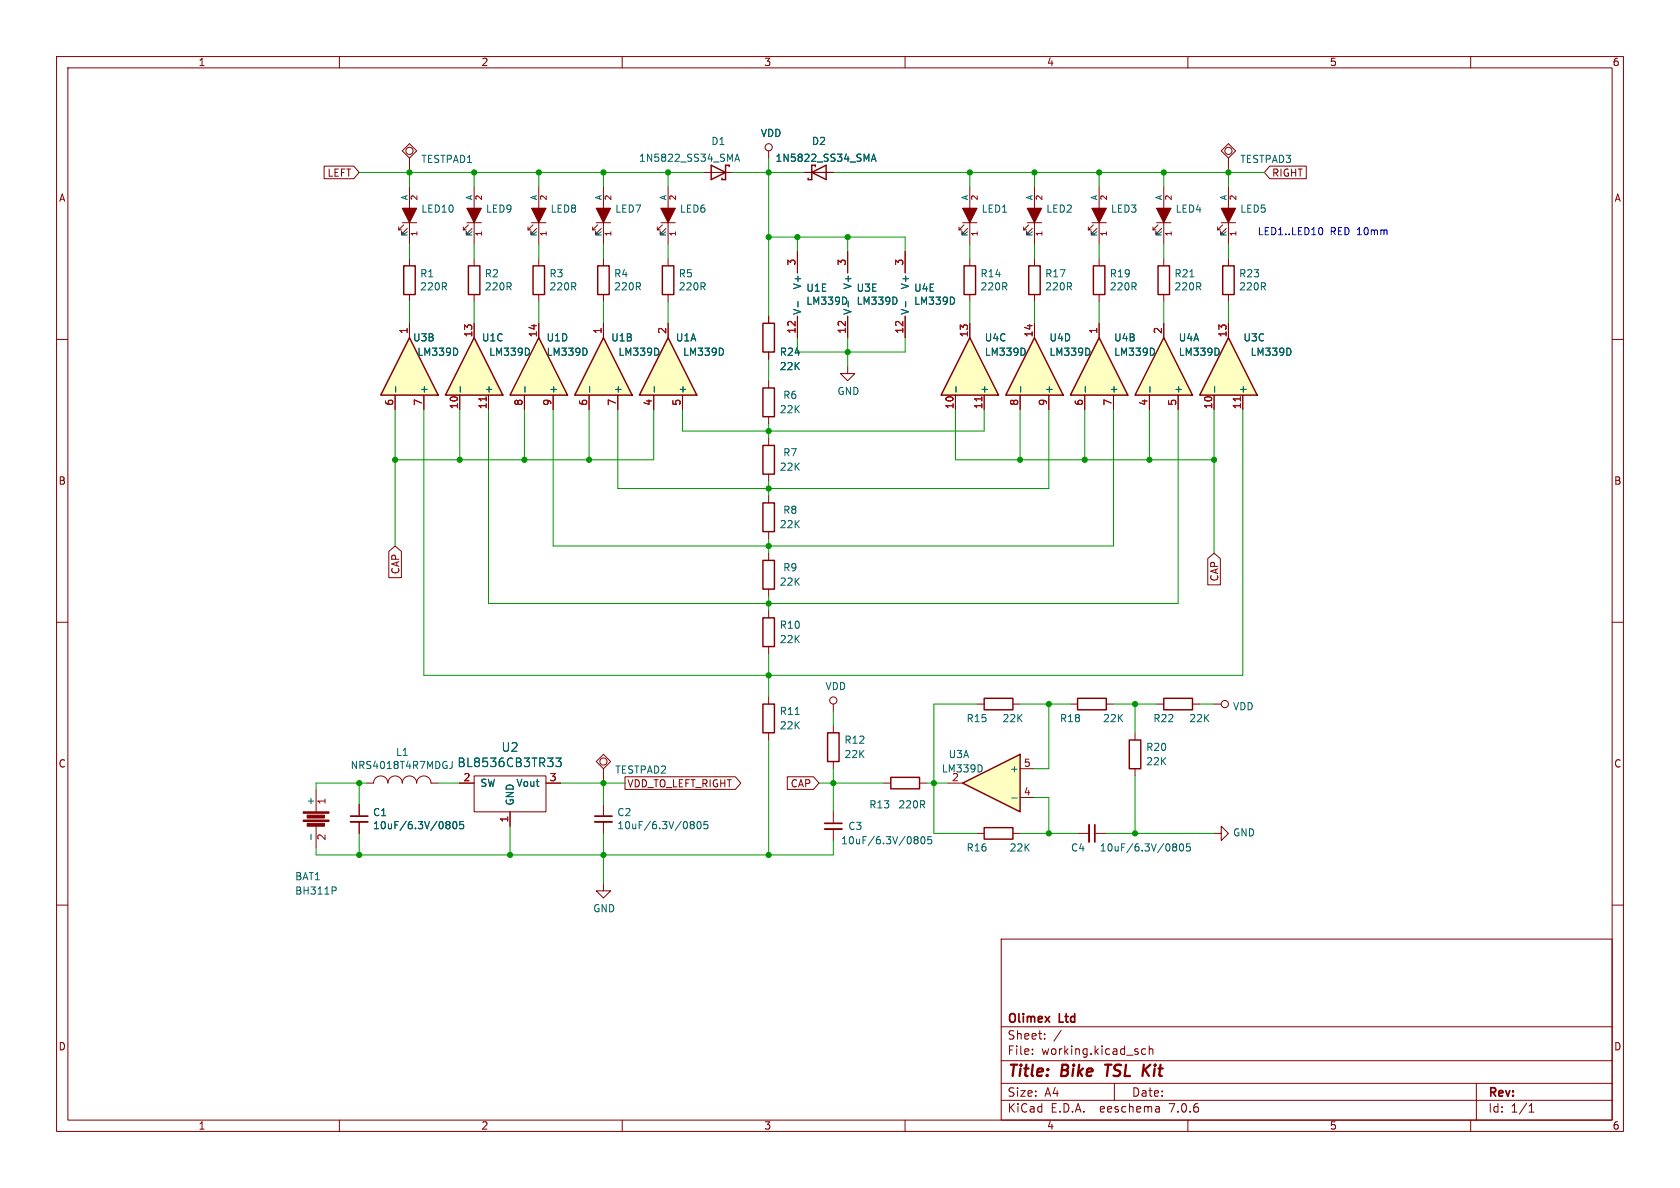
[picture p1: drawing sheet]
<svg xmlns="http://www.w3.org/2000/svg" width="297mm" height="210mm" viewBox="0 0 297 210" stroke-linecap="round" stroke-linejoin="round" font-family="sans-serif">
<g fill="none" stroke="#840000" stroke-width=".18">
<path d="M10 10h277v190h-277zM12 12h273v186h-273zM60 10v2M110 10v2M160 10v2M210 10v2M260 10v2M71.1 36.8h2.6zM71.1 39.4h2.6M71.4 39.8l-.9 .8h.5M72.4 33v3.8M72.4 39.4v3.8"/>
<path d="M94 36.8h2.5zM94 39.4h2.5M94.2 39.8l-.9 .8h.6M95.2 33v3.8M95.2 39.4v3.8M10 60h2M70.5 40.1v.5M72 40.4l-1 1v-.5M93.3 40.1v.5M94.9 40.4l-1 1v-.5M106.7 45.7v1.3M106.7 52.1v1.2"/>
<path d="M217.2 45.7v1.3M217.2 52.1v1.2M285 60h2M10 110h2M285 110h2M81.3 138.4h2.5M83.8 137.2h12.7v6.3h-12.7zM96.5 138.4h2.6M10 160h2M90.2 143.5v2.6M285 160h2M177 166h108v32h-108z"/>
<path d="M60 198v2M110 198v2M160 198v2M177 194.5h108M177 191.5h108M177 187.5h108M177 181.5h108M182.5 186.3v.1M182.5 185.5v.1M184.7 183.6v.1M184.7 182.8v.1M187.6 182.1l-1.3 2"/>
<path d="M197 191.5v3M202.5 185.5l-.4-.1-.3 .3v.4l.2 .2h.5M203.2 185.5l.2-.1 .3 .1 .1 .9M203.2 184.9v1.5M204.9 195.7l.1 .9M205 196.5l-.2 .1M205 196h-.2M210 198v2M260 198v2M261 191.5v6.5M270.3 196.6h.9M270.3 195.5l.4-.4v1.5"/>
</g>
<path d="M195.4 188.2h1.1M195.9 188.2l-.2 2M202.4 189.1l.7 1.1M203.4 188.2l-1.3 1.2" fill="none" stroke="#840000" stroke-width=".4"/>
<g fill="#840000" stroke="#840000" stroke-width=".18">
<path d="M94 36.8h2.5l-1.3 2.6z"/>
<path d="M71.1 36.8h2.6l-1.3 2.6z"/>
</g>
<path d="M105.7 47h2v5.1h-2zM216.2 47h2v5.1h-2z" fill="none" stroke="#840000" stroke-width=".25"/>
<path d="M98.3 134h.9l-.5 .6 .4 .1v.7l-.2 .1h-.4l-.2-.1" fill="none" stroke="#006464" stroke-width=".18"/>
<path d="M106.7 59.7l5.1 10.2h-10.2z" fill="#ffffc2"/>
<path d="M106.7 59.7l5.1 10.2h-10.2z" fill="none" stroke="#840000" stroke-width=".25"/>
<path d="M105.4 36.8h2.5zM105.4 39.4h2.5M105.7 39.8l-.9 .8h.5M106.7 33v3.8M106.7 39.4v3.8M104.8 40.1v.5M106.3 40.4l-1 1v-.5M106.7 57.2v2.5M160 44.5v3.8M160 55.9v3.8M104.1 69.9v2.5M109.2 69.9v2.5" fill="none" stroke="#840000" stroke-width=".18"/>
<path d="M160.1 53.3v1M168.7 52.8v.7M104.2 68.4v.9M116.4 61.8v.7" fill="none" stroke="#006464" stroke-width=".18"/>
<path d="M105.4 36.8h2.5l-1.2 2.6z" fill="#840000" stroke="#840000" stroke-width=".18"/>
<path d="M171.4 59.7l5.1 10.2h-10.1z" fill="#ffffc2"/>
<path d="M171.4 59.7l5.1 10.2h-10.1z" fill="none" stroke="#840000" stroke-width=".25"/>
<path d="M171.4 57.2v2.5M168.9 69.9v2.5M174 69.9v2.5" fill="none" stroke="#840000" stroke-width=".18"/>
<path d="M169 68.4v.9M181.2 61.8v.7" fill="none" stroke="#006464" stroke-width=".18"/>
<path d="M173.6 70.2v.7" fill="none" stroke="#a90000" stroke-width=".18"/>
<path d="M182.9 59.7l5.1 10.2h-10.2z" fill="#ffffc2"/>
<path d="M182.9 59.7l5.1 10.2h-10.2z" fill="none" stroke="#840000" stroke-width=".25"/>
<path d="M182.9 57.2v2.5M180.3 69.9v2.5M185.4 69.9v2.5" fill="none" stroke="#840000" stroke-width=".18"/>
<path d="M180.4 68.4v.9M192.6 61.8v.7" fill="none" stroke="#006464" stroke-width=".18"/>
<path d="M95.2 59.7l5.1 10.2h-10.1z" fill="#ffffc2"/>
<path d="M95.2 59.7l5.1 10.2h-10.1z" fill="none" stroke="#840000" stroke-width=".25"/>
<path d="M95.2 57.2v2.5M92.7 69.9v2.5M97.8 69.9v2.5" fill="none" stroke="#840000" stroke-width=".18"/>
<path d="M92.8 68.4v.9M103.7 61.8v.7" fill="none" stroke="#006464" stroke-width=".18"/>
<path d="M83.8 59.7l5.1 10.2h-10.2z" fill="#ffffc2"/>
<path d="M83.8 59.7l5.1 10.2h-10.2z" fill="none" stroke="#840000" stroke-width=".25"/>
<g fill="none" stroke="#840000" stroke-width=".18">
<path d="M83.8 57.2v2.5M81.3 69.9v2.5M86.4 69.9v2.5M214.6 124.5h1.3M214.6 147.3h1.3v-1.2l1.3 1.2-1.3 1.3v-1.3"/>
<circle cx="216.5" cy="124.5" r=".63"/>
</g>
<path d="M81.4 68.4v.9M93.5 61.8v.7" fill="none" stroke="#006464" stroke-width=".18"/>
<path d="M85.9 70.2v.7" fill="none" stroke="#a90000" stroke-width=".18"/>
<path d="M205.7 59.7l5.1 10.2h-10.1z" fill="#ffffc2"/>
<path d="M71.4 47h2v5.1h-2zM205.7 59.7l5.1 10.2h-10.1zM134.9 99.1h2v5h-2zM134.9 88.9h2v5.1h-2zM134.9 109.2h2v5.1h-2zM134.9 124.5h2v5h-2z" fill="none" stroke="#840000" stroke-width=".25"/>
<g fill="none" stroke="#840000" stroke-width=".18">
<path d="M181.6 36.8h2.5zM181.6 39.4h2.5M181.9 39.8l-.9 .8h.5M182.9 33v3.8M182.9 39.4v3.8M72.4 45.7v1.3M72.4 52.1v1.2M181 40.1v.5M182.5 40.4l-1 1v-.5M205.7 57.2v2.5M203.2 69.9v2.5M208.3 69.9v2.5"/>
<path d="M135.9 87.6v1.3M135.9 94v1.3M135.9 97.8v1.3M135.9 104.1v1.3M135.9 108v1.2M135.9 114.3v1.3M135.9 123.2v1.3M135.9 129.5v1.3"/>
</g>
<path d="M203.3 68.4v.9M215.5 61.8v.7M140.6 126.3h.7" fill="none" stroke="#006464" stroke-width=".18"/>
<path d="M181.6 36.8h2.5l-1.2 2.6z" fill="#840000" stroke="#840000" stroke-width=".18"/>
<path d="M217.2 59.7l5 10.2h-10.1z" fill="#ffffc2"/>
<path d="M217.2 59.7l5 10.2h-10.1z" fill="none" stroke="#840000" stroke-width=".25"/>
<path d="M217.2 57.2v2.5M214.6 69.9v2.5M219.7 69.9v2.5" fill="none" stroke="#840000" stroke-width=".18"/>
<path d="M214.7 68.4v.9M228.2 61.8v.7" fill="none" stroke="#006464" stroke-width=".18"/>
<path d="M219.3 70.2v.7" fill="none" stroke="#a90000" stroke-width=".18"/>
<path d="M72.4 59.7l5.1 10.2h-10.2z" fill="#ffffc2"/>
<path d="M72.4 59.7l5.1 10.2h-10.2zM82.8 47h2v5.1h-2zM94.2 47h2.1v5.1h-2.1zM170.4 47h2.1v5.1h-2.1zM181.9 47h2v5.1h-2zM134.9 78.7h2v5.1h-2z" fill="none" stroke="#840000" stroke-width=".25"/>
<g fill="none" stroke="#840000" stroke-width=".18">
<path d="M72.4 27.9v2.6M72.4 25.4l1.3 1.3-1.3 1.2-1.3-1.2zM82.5 36.8h2.6zM82.5 39.4h2.6M82.8 39.8l-.9 .8h.5M83.8 33v3.8M83.8 39.4v3.8M170.2 36.8h2.5zM170.2 39.4h2.5M170.4 39.8l-.9 .8h.6M171.4 33v3.8M171.4 39.4v3.8"/>
<path d="M215.9 36.8h2.5zM215.9 39.4h2.5M216.2 39.8l-.9 .8h.5M217.2 33v3.8M217.2 39.4v3.8M72.4 57.2v2.5M81.9 40.1v.5M83.4 40.4l-1 1v-.5M83.8 45.7v1.3M83.8 52.1v1.2M95.2 45.7v1.3M95.2 52.1v1.2"/>
<path d="M169.5 40.1v.5M171.1 40.4l-1 1v-.5M171.4 45.7v1.3M171.4 52.1v1.2M182.9 45.7v1.3M182.9 52.1v1.2M215.3 40.1v.5M216.8 40.4l-1 1v-.5M69.8 69.9v2.5M74.9 69.9v2.5M135.9 77.5v1.2M135.9 83.8v1.3"/>
<circle cx="72.4" cy="26.7" r=".63"/>
</g>
<path d="M69.9 68.4v.9M80.9 61.8v.7" fill="none" stroke="#006464" stroke-width=".18"/>
<g fill="#840000" stroke="#840000" stroke-width=".18">
<path d="M170.2 36.8h2.5l-1.3 2.6z"/>
<path d="M82.5 36.8h2.6l-1.3 2.6z"/>
<path d="M215.9 36.8h2.5l-1.2 2.6z"/>
</g>
<path d="M194.3 59.7l5.1 10.2h-10.2z" fill="#ffffc2"/>
<path d="M194.3 59.7l5.1 10.2h-10.2z" fill="none" stroke="#840000" stroke-width=".25"/>
<path d="M194.3 57.2v2.5M191.8 69.9v2.5M196.8 69.9v2.5" fill="none" stroke="#840000" stroke-width=".18"/>
<path d="M191.9 68.4v.9M204 61.8v.7" fill="none" stroke="#006464" stroke-width=".18"/>
<path d="M118.1 59.7l5.1 10.2h-10.2z" fill="#ffffc2"/>
<path d="M125.7 29.2l2.6 1.3-2.6 1.3zM128.3 29.2v2.6h-.7v-.3M143.5 30.5l2.5-1.3v2.6zM143.5 29.2v2.6h-.6v-.3M117.1 47h2v5.1h-2zM118.1 59.7l5.1 10.2h-10.2zM134.9 57.2h2v5h-2zM134.9 68.6h2v5.1h-2zM146.3 129.5h2v5.1h-2zM157.5 137.4h5.1v2h-5.1zM174 123.4h5.1v2.1h-5.1z" fill="none" stroke="#840000" stroke-width=".25"/>
<g fill="none" stroke="#840000" stroke-width=".18">
<path d="M116.8 36.8h2.6zM116.8 39.4h2.6M117.1 39.8l-.9 .8h.5M118.1 33v3.8M118.1 39.4v3.8M124.5 30.5h5M135.9 26.7v1.2M142.2 30.5h5.1M116.2 40.1v.5M117.7 40.4l-1 1v-.5M118.1 45.7v1.3M118.1 52.1v1.2"/>
<path d="M118.1 57.2v2.5M135.9 55.9v1.3M141 44.5v3.8M141 55.9v3.8M149.9 44.5v3.8M149.9 55.9v3.8M115.6 69.9v2.5M120.6 69.9v2.5M135.9 62.2v1.3M135.9 67.3v1.3M135.9 73.7v1.2M149.9 64.8v1.2h1.2l-1.2 1.3-1.3-1.3h1.3"/>
<path d="M147.3 124.5v1.2M147.3 128.3v1.2M147.3 134.6v1.3M156.2 138.4h1.3M162.6 138.4h1.2M172.7 124.5h1.3M179.1 124.5h1.2M147.3 143.5v1.9M147.3 146.6v2"/>
<circle cx="135.9" cy="26" r=".63"/>
<circle cx="147.3" cy="123.8" r=".63"/>
</g>
<g fill="none" stroke="#006464" stroke-width=".18">
<path d="M129.9 28.5l.4-1.3 .4 1.3M130 28.2h.6M154 28.5l.5-1.3 .4 1.3M154.2 28.2h.6M141.1 53.3v1M149.6 52.8v.7M150 53.3v1M158.5 52.8v.7M115.7 68.4v.9M127.8 61.8v.7M161.7 148.4h.1M161.7 148l.4-.1 .1 .1 .1 .2-.2 .2"/>
<path d="M161.8 148.4h.3M161.8 148.4l-.1 .1M162.1 148.4l.2 .3-.1 .3-.1 .2-.4-.1M162.9 148l.2-.1a.68 .68 0 0 1 .4 .6 .68 .68 0 0 1-.4 .7l-.2-.2-.1-.3zM164.7 147.9h-.6l-.1 .6 .2-.1h.4l.1 .2v.4l-.2 .2-.5-.2"/>
</g>
<path d="M116.8 36.8h2.6l-1.3 2.6z" fill="#840000" stroke="#840000" stroke-width=".18"/>
<path d="M145.8 146.6h3" fill="none" stroke="#840000" stroke-width=".33"/>
<path d="M145.8 145.5h3" fill="none" stroke="#840000" stroke-width=".3"/>
<path d="M170.2 138.4l10.1-5v10.1z" fill="#ffffc2"/>
<path d="M193.3 47h2v5.1h-2zM204.7 47h2.1v5.1h-2.1zM170.2 138.4l10.1-5v10.1zM190.5 123.4h5.1v2.1h-5.1zM199.6 130.8h2.1v5.1h-2.1zM205.7 123.4h5.1v2.1h-5.1zM174 146.3h5.1v2h-5.1z" fill="none" stroke="#840000" stroke-width=".25"/>
<g fill="none" stroke="#840000" stroke-width=".18">
<path d="M57.3 29.4h5.2l1 1.1-1 1.1h-5.2zM142.2 30.5h5.1M193 36.8h2.6zM193 39.4h2.6M193.3 39.8l-.9 .8h.5M194.3 33v3.8M194.3 39.4v3.8M204.5 36.8h2.5zM204.5 39.4h2.5M204.7 39.8l-.9 .8h.5M205.7 33v3.8M205.7 39.4v3.8"/>
<path d="M215.9 26.7l1.3-1.3 1.2 1.3-1.2 1.2zM217.2 27.9v2.6M224.5 29.4h6.4v2.2h-6.4l-1-1.1zM72.4 57.2v2.5M83.8 57.2v2.5M95.2 57.2v2.5M106.7 57.2v2.5M118.1 57.2v2.5M135.9 55.9v1.3M141 44.5v3.8M141 55.9v3.8M149.9 44.5v3.8"/>
<path d="M149.9 55.9v3.8M160 44.5v3.8M160 55.9v3.8M171.4 57.2v2.5M182.9 57.2v2.5M192.4 40.1v.5M193.9 40.4l-1 1v-.5M194.3 45.7v1.3M194.3 52.1v1.2M194.3 57.2v2.5M203.8 40.1v.5M205.4 40.4l-1.1 1v-.5"/>
<path d="M205.7 45.7v1.3M205.7 52.1v1.2M205.7 57.2v2.5M217.2 57.2v2.5M69.8 69.9v2.5M74.9 69.9v2.5M81.3 69.9v2.5M86.4 69.9v2.5M92.7 69.9v2.5M97.8 69.9v2.5M104.1 69.9v2.5M109.2 69.9v2.5"/>
<path d="M115.6 69.9v2.5M120.6 69.9v2.5M135.9 62.2v1.3M168.9 69.9v2.5M174 69.9v2.5M180.3 69.9v2.5M185.4 69.9v2.5M191.8 69.9v2.5M196.8 69.9v2.5M203.2 69.9v2.5M208.3 69.9v2.5M214.6 69.9v2.5"/>
<path d="M219.7 69.9v2.5M68.7 97.5l1.1-1 1.2 1v4.6h-2.3zM213.5 98.7l1.1-.9 1.1 .9v4.7h-2.2zM55.9 139.7v3.8M64.8 138.4h1.2a1.27 1.27 0 0 1 1.3-1.2 1.27 1.27 0 0 1 1.3 1.2 1.27 1.27 0 0 1 1.2-1.2 1.27 1.27 0 0 1 1.3 1.2 1.27 1.27 0 0 1 1.3-1.2 1.27 1.27 0 0 1 1.3 1.2 1.27 1.27 0 0 1 1.2-1.2 1.27 1.27 0 0 1 1.3 1.2h1.3M81.3 138.4h2.5M96.5 138.4h2.6M105.4 134.6l1.3-1.2 1.2 1.2-1.2 1.3zM106.7 135.9v2.5M110.5 137.3h19.5l1 1.1-1 1.1h-19.5zM139.2 137.3h4.6l1 1.1-1 1.1h-4.6zM167.6 138.4h2.6"/>
<path d="M180.3 135.9h2.6M189.2 124.5h1.3M195.6 124.5h1.2M200.7 129.5v1.3M200.7 135.9v1.3M204.5 124.5h1.2M210.8 124.5h1.3M55.9 146.1v3.8M63.5 142.2v1.9M63.5 145.3v2M90.2 143.5v2.6M106.7 156.2v1.3h1.2l-1.2 1.3-1.3-1.3h1.3"/>
<path d="M106.7 142.2v1.9M106.7 145.3v2M172.7 147.3h1.3M179.1 147.3h1.2M180.3 141h2.6M190.5 147.3h2M193.7 147.3h1.9"/>
<circle cx="217.2" cy="26.7" r=".63"/>
<circle cx="106.7" cy="134.6" r=".63"/>
</g>
<g fill="none" stroke="#006464" stroke-width=".18">
<path d="M154 28.5l.5-1.3 .4 1.3M154.2 28.2h.6M141.1 53.3v1M149.6 52.8v.7M150 53.3v1M158.5 52.8v.7M160.1 53.3v1M168.7 52.8v.7M210.4 48.9h.7M69.9 68.4v.9M80.9 61.8v.7M81.4 68.4v.9"/>
<path d="M92.8 68.4v.9M93.5 61.8v.7M103.7 61.8v.7M104.2 68.4v.9M115.7 68.4v.9M116.4 61.8v.7M127.8 61.8v.7M169 68.4v.9M180.4 68.4v.9M181.2 61.8v.7M191.9 68.4v.9M192.6 61.8v.7"/>
<path d="M203.3 68.4v.9M204 61.8v.7M214.7 68.4v.9M215.5 61.8v.7M228.2 61.8v.7M79.9 134.6v.9a.41 .41 0 0 1-.4 .4M98.3 134h.9l-.5 .6 .4 .1v.7l-.2 .1h-.4l-.2-.1M173.6 135.5v.7M55 147.5v.9M59.2 156.8l.2 .2v.3l-.2 .2M79 145.3l.3-.1 .2 .2 .1 .1-.3 .3M79 145.7l.1 .1"/>
<path d="M79.1 145.8h.2M79.1 145.8h-.1M79.3 145.8l.3 .2-.1 .4-.2 .1-.3-.1M80.2 145.3l.1-.1a.68 .68 0 0 1 .5 .7 .68 .68 0 0 1-.5 .6 .84 .84 0 0 1-.1-1.2zM81.9 145.2h-.6l-.1 .6 .2-.1 .5 .1 .1 .2-.1 .4-.2 .1-.5-.1M122.1 145.7l.2 .1M122.1 145.3l.4-.1 .2 .2v.1l-.2 .3M122.3 145.8h.2M122.3 145.8h-.2M122.5 145.8l.2 .2v.4l-.2 .1-.4-.1M123.3 145.4l.2-.2a.68 .68 0 0 1 .5 .7 .68 .68 0 0 1-.5 .6l-.2-.1-.1-.4zM125.1 145.2h-.6l-.1 .6 .2-.1 .4 .1 .2 .2-.1 .4-.2 .1-.5-.1"/>
<path d="M178.8 141.1h1M207.4 149.7h.1M207.4 149.2h.4l.2 .1v.2l-.2 .2M207.5 149.7h.3M207.5 149.7l-.1 .1M207.8 149.7l.2 .3v.3l-.2 .1h-.4M208.7 149.2h.1a.68 .68 0 0 1 .5 .6 .68 .68 0 0 1-.5 .6 .84 .84 0 0 1-.1-1.2zM210.4 149.2h-.6l-.1 .6 .2-.1h.4l.1 .2v.4l-.2 .1-.5-.1"/>
</g>
<path d="M62 145.3h3M105.2 145.3h3M192.5 145.8v3" fill="none" stroke="#840000" stroke-width=".33"/>
<path d="M62 144.3h3M105.2 144.3h3M193.5 145.8v3" fill="none" stroke="#840000" stroke-width=".3"/>
<g fill="#840000" stroke="#840000" stroke-width=".18">
<path d="M53.6 145h4.6v.2h-4.6z"/>
<path d="M53.6 143.5h4.6v.3h-4.6z"/>
<path d="M54.3 145.5h3.1v.6h-3.1z"/>
<path d="M54.3 144.1h3.1v.5h-3.1z"/>
<path d="M193 36.8h2.6l-1.3 2.6z"/>
<path d="M204.5 36.8h2.5l-1.3 2.6z"/>
</g>
<path d="M233.5 40.2a.79 .79 0 0 1 0 1.3" fill="none" stroke="#0000c2" stroke-width=".18"/>
<g fill="none" stroke="#009600" stroke-width=".18">
<path d="M63.5 30.5h61M72.4 30.5v2.5M83.8 30.5v2.5M95.2 30.5v2.5M106.7 30.5v2.5M118.1 30.5v2.5M129.5 30.5h12.7M135.9 27.9v28M147.3 30.5h76.2M171.4 30.5v2.5M182.9 30.5v2.5M194.3 30.5v2.5"/>
<path d="M205.7 30.5v2.5M217.2 30.5v2.5M72.4 43.2v2.5M72.4 53.3v3.9M83.8 43.2v2.5M83.8 53.3v3.9M95.2 43.2v2.5M95.2 53.3v3.9M106.7 43.2v2.5M106.7 53.3v3.9M118.1 43.2v2.5M118.1 53.3v3.9"/>
<path d="M135.9 41.9h24.1v2.6M141 41.9v2.6M141 59.7v2.5h19v-2.5M149.9 41.9v2.6M149.9 59.7v5.1M171.4 43.2v2.5M171.4 53.3v3.9M182.9 43.2v2.5M182.9 53.3v3.9M194.3 43.2v2.5M194.3 53.3v3.9M205.7 43.2v2.5"/>
<path d="M205.7 53.3v3.9M217.2 43.2v2.5M217.2 53.3v3.9M69.8 72.4v24.1M74.9 72.4v47h144.8v-47M81.3 72.4v8.9M86.4 72.4v34.3h121.9v-34.3M92.7 72.4v8.9M97.8 72.4v24.1h99v-24.1M104.1 72.4v8.9M109.2 72.4v14h76.2v-14M115.6 72.4v8.9h-45.8"/>
<path d="M120.6 72.4v3.8h53.4v-3.8M135.9 63.5v3.8M135.9 74.9v2.6M168.9 72.4v8.9h45.7M180.3 72.4v8.9M191.8 72.4v8.9M203.2 72.4v8.9M214.6 72.4v25.4M135.9 85.1v2.5M135.9 95.3v2.5M135.9 105.4v2.6M135.9 115.6v7.6"/>
<path d="M63.5 138.4v3.8M64.8 138.4h-8.9v1.3M77.5 138.4h3.8M99.1 138.4h11.4M106.7 138.4v3.8M135.9 130.8v20.3M144.8 138.4h11.4M147.3 125.7v2.6M147.3 135.9v7.6M163.8 138.4h3.8M172.7 124.5h-7.6v22.8h7.6M180.3 124.5h8.9"/>
<path d="M185.4 124.5v11.4h-2.5M196.8 124.5h7.7M200.7 124.5v5M200.7 137.2v10.1M212.1 124.5h2.5M63.5 147.3v3.8M90.2 146.1v5M106.7 147.3v8.9M147.3 148.6v2.5h-91.4v-1.2M180.3 147.3h10.2M182.9 141h2.5v6.3M195.6 147.3h19"/>
</g>
<path d="M85.9 70.2v.7M173.6 70.2v.7M219.3 70.2v.7" fill="none" stroke="#a90000" stroke-width=".18"/>
<g fill="#009600" stroke="#009600" stroke-width=".18">
<circle cx="200.7" cy="124.5" r=".46"/>
<circle cx="185.4" cy="124.5" r=".46"/>
<circle cx="200.7" cy="147.3" r=".46"/>
<circle cx="185.4" cy="147.3" r=".46"/>
<circle cx="135.9" cy="151.1" r=".46"/>
<circle cx="106.7" cy="138.4" r=".46"/>
<circle cx="92.7" cy="81.3" r=".46"/>
<circle cx="104.1" cy="81.3" r=".46"/>
<circle cx="135.9" cy="86.4" r=".46"/>
<circle cx="135.9" cy="106.7" r=".46"/>
<circle cx="135.9" cy="119.4" r=".46"/>
<circle cx="69.8" cy="81.3" r=".46"/>
<circle cx="81.3" cy="81.3" r=".46"/>
<circle cx="135.9" cy="96.5" r=".46"/>
<circle cx="147.3" cy="138.4" r=".46"/>
<circle cx="171.4" cy="30.5" r=".46"/>
<circle cx="182.9" cy="30.5" r=".46"/>
<circle cx="203.2" cy="81.3" r=".46"/>
<circle cx="214.6" cy="81.3" r=".46"/>
<circle cx="180.3" cy="81.3" r=".46"/>
<circle cx="191.8" cy="81.3" r=".46"/>
<circle cx="194.3" cy="30.5" r=".46"/>
<circle cx="118.1" cy="30.5" r=".46"/>
<circle cx="106.7" cy="30.5" r=".46"/>
<circle cx="83.8" cy="30.5" r=".46"/>
<circle cx="72.4" cy="30.5" r=".46"/>
<circle cx="95.2" cy="30.5" r=".46"/>
<circle cx="135.9" cy="76.2" r=".46"/>
<circle cx="135.9" cy="41.9" r=".46"/>
<circle cx="149.9" cy="41.9" r=".46"/>
<circle cx="141" cy="41.9" r=".46"/>
<circle cx="135.9" cy="30.5" r=".46"/>
<circle cx="149.9" cy="62.2" r=".46"/>
<circle cx="165.1" cy="138.4" r=".46"/>
<circle cx="90.2" cy="151.1" r=".46"/>
<circle cx="63.5" cy="138.4" r=".46"/>
<circle cx="106.7" cy="151.1" r=".46"/>
<circle cx="63.5" cy="151.1" r=".46"/>
<circle cx="205.7" cy="30.5" r=".46"/>
<circle cx="217.2" cy="30.5" r=".46"/>
</g>
<g font-size="2.8" fill="#840000">
<text x="178" y="190.9">Title:</text>
<text x="187.7" y="190.9">Bike</text>
<text x="196.3" y="190.9">TSL</text>
<text x="203.6" y="190.9">Kit</text>
</g>
<g font-size="2.1" fill="#006464">
<text x="80.8" y="135.8">BL8536CB3TR33</text>
<text x="88.6" y="133.1">U2</text>
</g>
<g font-size="2.1" fill="#840000">
<text x="178" y="184">Sheet:</text>
<text x="178" y="181.2">Olimex</text>
<text x="187.3" y="181.2">Ltd</text>
<text x="178" y="186.7">File:</text>
<text x="184.1" y="186.7">working.kicad_sch</text>
<text x="178" y="196.9">KiCad</text>
<text x="178" y="194.1">Size:</text>
<text x="184.7" y="194.1">A4</text>
<text x="185.7" y="196.9">E.D.A.</text>
<text x="194.6" y="196.9">eeschema</text>
<text x="200" y="194.1">Date:</text>
<text x="207" y="196.9">7.0.6</text>
<text x="263" y="194.3">Rev:</text>
<text x="263" y="196.9">Id:</text>
<text x="267.1" y="196.9">1/1</text>
</g>
<g font-size="1.8" fill="#840000">
<text x="35" y="11.9">1</text>
<text x="85" y="11.9">2</text>
<text x="135" y="11.9">3</text>
<text x="185" y="11.9">4</text>
<text x="235" y="11.9">5</text>
<text x="285" y="11.9">6</text>
<text x="10.3" y="35.9">A</text>
<text x="57.8" y="31.4">LEFT</text>
<text x="224.8" y="31.4">RIGHT</text>
<text x="285.3" y="35.9">A</text>
<text x="10.3" y="85.9">B</text>
<text x="285.3" y="85.9">B</text>
<text x="70.8" y="101.6" transform="rotate(-90 70.8 101.6)">CAP</text>
<text x="215.6" y="102.9" transform="rotate(-90 215.6 102.9)">CAP</text>
<text x="10.3" y="135.9">C</text>
<text x="285.3" y="135.9">C</text>
<text x="110.8" y="139.4">VDD_TO_LEFT_RIGHT</text>
<text x="139.7" y="139.4">CAP</text>
<text x="10.3" y="185.9">D</text>
<text x="285.3" y="185.9">D</text>
<text x="35" y="199.9">1</text>
<text x="85" y="199.9">2</text>
<text x="135" y="199.9">3</text>
<text x="185" y="199.9">4</text>
<text x="235" y="199.9">5</text>
<text x="285" y="199.9">6</text>
</g>
<g font-size="1.8" fill="#006464">
<text x="74.4" y="29">TESTPAD1</text>
<text x="112.9" y="28.8">1N5822_SS34_SMA</text>
<text x="125.7" y="25.8">D1</text>
<text x="134.4" y="24.4">VDD</text>
<text x="137" y="28.8">1N5822_SS34_SMA</text>
<text x="143.4" y="25.8">D2</text>
<text x="219.2" y="29">TESTPAD3</text>
<text x="74.4" y="37.8">LED10</text>
<text x="85.8" y="37.8">LED9</text>
<text x="97.2" y="37.8">LED8</text>
<text x="108.7" y="37.8">LED7</text>
<text x="120.1" y="37.8">LED6</text>
<text x="173.4" y="37.8">LED1</text>
<text x="184.9" y="37.8">LED2</text>
<text x="196.3" y="37.8">LED3</text>
<text x="207.7" y="37.8">LED4</text>
<text x="219.2" y="37.8">LED5</text>
<text x="74.2" y="49.2">R1</text>
<text x="74.2" y="51.5">220R</text>
<text x="85.6" y="49.2">R2</text>
<text x="85.6" y="51.5">220R</text>
<text x="97" y="49.2">R3</text>
<text x="97" y="51.5">220R</text>
<text x="108.5" y="49.2">R4</text>
<text x="108.5" y="51.5">220R</text>
<text x="119.9" y="49.2">R5</text>
<text x="119.9" y="51.5">220R</text>
<text x="141.8" y="51.3" transform="rotate(-90 141.8 51.3)">V+</text>
<text x="142.5" y="51.8">U1E</text>
<text x="150.7" y="51.3" transform="rotate(-90 150.7 51.3)">V+</text>
<text x="151.3" y="51.8">U3E</text>
<text x="160.9" y="51.3" transform="rotate(-90 160.9 51.3)">V+</text>
<text x="161.5" y="51.8">U4E</text>
<text x="173.2" y="51.5">220R</text>
<text x="173.2" y="49.2">R14</text>
<text x="184.7" y="51.5">220R</text>
<text x="184.7" y="49.2">R17</text>
<text x="196.1" y="51.5">220R</text>
<text x="196.1" y="49.2">R19</text>
<text x="207.5" y="51.5">220R</text>
<text x="207.5" y="49.2">R21</text>
<text x="219" y="51.5">220R</text>
<text x="219" y="49.2">R23</text>
<text x="141.8" y="55.8" transform="rotate(-90 141.8 55.8)">V-</text>
<text x="142.5" y="54.1">LM339D</text>
<text x="150.7" y="55.8" transform="rotate(-90 150.7 55.8)">V-</text>
<text x="151.3" y="54.1">LM339D</text>
<text x="160.9" y="55.8" transform="rotate(-90 160.9 55.8)">V-</text>
<text x="161.5" y="54.1">LM339D</text>
<text x="72.9" y="60.6">U3B</text>
<text x="73.7" y="63.1">LM339D</text>
<text x="85.1" y="60.6">U1C</text>
<text x="86.4" y="63.1">LM339D</text>
<text x="96.5" y="60.6">U1D</text>
<text x="96.5" y="63.1">LM339D</text>
<text x="108" y="60.6">U1B</text>
<text x="109.2" y="63.1">LM339D</text>
<text x="119.4" y="60.6">U1A</text>
<text x="120.7" y="63.1">LM339D</text>
<text x="137.8" y="63.1">R24</text>
<text x="137.8" y="65.6">22K</text>
<text x="174" y="60.6">U4C</text>
<text x="174" y="63.1">LM339D</text>
<text x="185.4" y="60.6">U4D</text>
<text x="185.4" y="63.1">LM339D</text>
<text x="196.9" y="60.6">U4B</text>
<text x="196.9" y="63.1">LM339D</text>
<text x="208.3" y="60.6">U4A</text>
<text x="208.3" y="63.1">LM339D</text>
<text x="219.7" y="60.6">U3C</text>
<text x="221" y="63.1">LM339D</text>
<text x="75.8" y="69.7" transform="rotate(-90 75.8 69.7)">+</text>
<text x="87.2" y="69.7" transform="rotate(-90 87.2 69.7)">+</text>
<text x="98.7" y="69.7" transform="rotate(-90 98.7 69.7)">+</text>
<text x="110.1" y="69.7" transform="rotate(-90 110.1 69.7)">+</text>
<text x="121.5" y="69.7" transform="rotate(-90 121.5 69.7)">+</text>
<text x="138.4" y="70.7">R6</text>
<text x="148" y="70">GND</text>
<text x="174.9" y="69.7" transform="rotate(-90 174.9 69.7)">+</text>
<text x="186.3" y="69.7" transform="rotate(-90 186.3 69.7)">+</text>
<text x="197.7" y="69.7" transform="rotate(-90 197.7 69.7)">+</text>
<text x="209.1" y="69.7" transform="rotate(-90 209.1 69.7)">+</text>
<text x="220.6" y="69.7" transform="rotate(-90 220.6 69.7)">+</text>
<text x="137.8" y="73.3">22K</text>
<text x="137.8" y="83.4">22K</text>
<text x="138.4" y="80.9">R7</text>
<text x="137.8" y="93.6">22K</text>
<text x="138.4" y="91">R8</text>
<text x="138.4" y="101.2">R9</text>
<text x="137.8" y="103.7">22K</text>
<text x="137.8" y="111.4">R10</text>
<text x="137.8" y="113.9">22K</text>
<text x="145.8" y="122.2">VDD</text>
<text x="217.9" y="125.8">VDD</text>
<text x="137.8" y="126.6">R11</text>
<text x="137.8" y="129.1">22K</text>
<text x="149.2" y="131.7">R12</text>
<text x="170.8" y="127.9">R15</text>
<text x="177.1" y="127.9">22K</text>
<text x="187.3" y="127.9">R18</text>
<text x="194.9" y="127.9">22K</text>
<text x="203.8" y="127.9">R22</text>
<text x="210.1" y="127.9">22K</text>
<text x="61.9" y="136.1">NRS4018T4R7MDGJ</text>
<text x="69.9" y="133.8">L1</text>
<text x="108.7" y="137">TESTPAD2</text>
<text x="149.2" y="134.2">22K</text>
<text x="166.4" y="136.8">LM339D</text>
<text x="167.6" y="134.2">U3A</text>
<text x="178.4" y="136.8">+</text>
<text x="202.5" y="132.9">R20</text>
<text x="202.5" y="135.5">22K</text>
<text x="55.6" y="142.5" transform="rotate(-90 55.6 142.5)">+</text>
<text x="84.8" y="139.3">SW</text>
<text x="91" y="142.5" transform="rotate(-90 91 142.5)">GND</text>
<text x="91.2" y="139.3">Vout</text>
<text x="153.6" y="143.1">R13</text>
<text x="158.7" y="143.1">220R</text>
<text x="168.2" y="138.2">2</text>
<text x="65.8" y="144.5">C1</text>
<text x="65.8" y="146.8">10uF/6.3V/0805</text>
<text x="109" y="144.5">C2</text>
<text x="109" y="146.8">10uF/6.3V/0805</text>
<text x="148.6" y="149.5">10uF/6.3V/0805</text>
<text x="149.9" y="146.9">C3</text>
<text x="217.9" y="148.1">GND</text>
<text x="52.1" y="155.8">BAT1</text>
<text x="170.8" y="150.7">R16</text>
<text x="178.4" y="150.7">22K</text>
<text x="189.2" y="150.7">C4</text>
<text x="194.3" y="150.7">10uF/6.3V/0805</text>
<text x="52.1" y="158.3">BH311P</text>
<text x="104.8" y="161.5">GND</text>
</g>
<g font-size="1.8" fill="#0000c2">
<text x="222.2" y="41.7">LED1..LED10</text>
<text x="235.2" y="41.7">RED 10mm</text>
</g>
<g font-size="1.8" fill="#a90000">
<text x="140.7" y="47.1" transform="rotate(-90 140.7 47.1)">3</text>
<text x="149.6" y="47.1" transform="rotate(-90 149.6 47.1)">3</text>
<text x="159.8" y="47.1" transform="rotate(-90 159.8 47.1)">3</text>
<text x="72.1" y="59.1" transform="rotate(-90 72.1 59.1)">1</text>
<text x="83.6" y="59.7" transform="rotate(-90 83.6 59.7)">13</text>
<text x="95" y="59.7" transform="rotate(-90 95 59.7)">14</text>
<text x="106.4" y="59.1" transform="rotate(-90 106.4 59.1)">1</text>
<text x="117.9" y="59.1" transform="rotate(-90 117.9 59.1)">2</text>
<text x="140.7" y="59.1" transform="rotate(-90 140.7 59.1)">12</text>
<text x="149.6" y="59.1" transform="rotate(-90 149.6 59.1)">12</text>
<text x="159.8" y="59.1" transform="rotate(-90 159.8 59.1)">12</text>
<text x="171.2" y="59.7" transform="rotate(-90 171.2 59.7)">13</text>
<text x="182.6" y="59.7" transform="rotate(-90 182.6 59.7)">14</text>
<text x="194.1" y="59.1" transform="rotate(-90 194.1 59.1)">1</text>
<text x="205.5" y="59.1" transform="rotate(-90 205.5 59.1)">2</text>
<text x="216.9" y="59.7" transform="rotate(-90 216.9 59.7)">13</text>
<text x="69.6" y="71.8" transform="rotate(-90 69.6 71.8)">6</text>
<text x="74.7" y="71.8" transform="rotate(-90 74.7 71.8)">7</text>
<text x="92.5" y="71.8" transform="rotate(-90 92.5 71.8)">8</text>
<text x="97.5" y="71.8" transform="rotate(-90 97.5 71.8)">9</text>
<text x="103.9" y="71.8" transform="rotate(-90 103.9 71.8)">6</text>
<text x="109" y="71.8" transform="rotate(-90 109 71.8)">7</text>
<text x="115.3" y="71.8" transform="rotate(-90 115.3 71.8)">4</text>
<text x="120.4" y="71.8" transform="rotate(-90 120.4 71.8)">5</text>
<text x="180.1" y="71.8" transform="rotate(-90 180.1 71.8)">8</text>
<text x="185.2" y="71.8" transform="rotate(-90 185.2 71.8)">9</text>
<text x="191.5" y="71.8" transform="rotate(-90 191.5 71.8)">6</text>
<text x="196.6" y="71.8" transform="rotate(-90 196.6 71.8)">7</text>
<text x="202.9" y="71.8" transform="rotate(-90 202.9 71.8)">4</text>
<text x="208" y="71.8" transform="rotate(-90 208 71.8)">5</text>
<text x="81" y="72.4" transform="rotate(-90 81 72.4)">10</text>
<text x="86.1" y="72.4" transform="rotate(-90 86.1 72.4)">11</text>
<text x="168.7" y="72.4" transform="rotate(-90 168.7 72.4)">10</text>
<text x="173.7" y="72.4" transform="rotate(-90 173.7 72.4)">11</text>
<text x="214.4" y="72.4" transform="rotate(-90 214.4 72.4)">10</text>
<text x="219.5" y="72.4" transform="rotate(-90 219.5 72.4)">11</text>
<text x="180.9" y="135.6">5</text>
<text x="57.9" y="142.3" transform="rotate(-90 57.9 142.3)">1</text>
<text x="81.8" y="138.2">2</text>
<text x="97.1" y="138.2">3</text>
<text x="180.9" y="140.7">4</text>
<text x="57.9" y="148.7" transform="rotate(-90 57.9 148.7)">2</text>
<text x="89.9" y="145.5" transform="rotate(-90 89.9 145.5)">1</text>
</g>
<g font-size="1.4" fill="#006464">
<text x="72.1" y="35.5" transform="rotate(-90 72.1 35.5)">A</text>
<text x="83.6" y="35.5" transform="rotate(-90 83.6 35.5)">A</text>
<text x="95" y="35.5" transform="rotate(-90 95 35.5)">A</text>
<text x="106.4" y="35.5" transform="rotate(-90 106.4 35.5)">A</text>
<text x="117.9" y="35.5" transform="rotate(-90 117.9 35.5)">A</text>
<text x="171.2" y="35.5" transform="rotate(-90 171.2 35.5)">A</text>
<text x="182.6" y="35.5" transform="rotate(-90 182.6 35.5)">A</text>
<text x="194.1" y="35.5" transform="rotate(-90 194.1 35.5)">A</text>
<text x="205.5" y="35.5" transform="rotate(-90 205.5 35.5)">A</text>
<text x="216.9" y="35.5" transform="rotate(-90 216.9 35.5)">A</text>
<text x="72.1" y="41.9" transform="rotate(-90 72.1 41.9)">K</text>
<text x="83.6" y="41.9" transform="rotate(-90 83.6 41.9)">K</text>
<text x="95" y="41.9" transform="rotate(-90 95 41.9)">K</text>
<text x="106.4" y="41.9" transform="rotate(-90 106.4 41.9)">K</text>
<text x="117.9" y="41.9" transform="rotate(-90 117.9 41.9)">K</text>
<text x="171.2" y="41.9" transform="rotate(-90 171.2 41.9)">K</text>
<text x="182.6" y="41.9" transform="rotate(-90 182.6 41.9)">K</text>
<text x="194.1" y="41.9" transform="rotate(-90 194.1 41.9)">K</text>
<text x="205.5" y="41.9" transform="rotate(-90 205.5 41.9)">K</text>
<text x="216.9" y="41.9" transform="rotate(-90 216.9 41.9)">K</text>
</g>
<g font-size="1.4" fill="#a90000">
<text x="74.1" y="35.5" transform="rotate(-90 74.1 35.5)">2</text>
<text x="85.5" y="35.5" transform="rotate(-90 85.5 35.5)">2</text>
<text x="97" y="35.5" transform="rotate(-90 97 35.5)">2</text>
<text x="108.4" y="35.5" transform="rotate(-90 108.4 35.5)">2</text>
<text x="119.8" y="35.5" transform="rotate(-90 119.8 35.5)">2</text>
<text x="173.2" y="35.5" transform="rotate(-90 173.2 35.5)">2</text>
<text x="184.6" y="35.5" transform="rotate(-90 184.6 35.5)">2</text>
<text x="196" y="35.5" transform="rotate(-90 196 35.5)">2</text>
<text x="207.5" y="35.5" transform="rotate(-90 207.5 35.5)">2</text>
<text x="218.9" y="35.5" transform="rotate(-90 218.9 35.5)">2</text>
<text x="74.1" y="41.9" transform="rotate(-90 74.1 41.9)">1</text>
<text x="85.5" y="41.9" transform="rotate(-90 85.5 41.9)">1</text>
<text x="97" y="41.9" transform="rotate(-90 97 41.9)">1</text>
<text x="108.4" y="41.9" transform="rotate(-90 108.4 41.9)">1</text>
<text x="119.8" y="41.9" transform="rotate(-90 119.8 41.9)">1</text>
<text x="173.2" y="41.9" transform="rotate(-90 173.2 41.9)">1</text>
<text x="184.6" y="41.9" transform="rotate(-90 184.6 41.9)">1</text>
<text x="196" y="41.9" transform="rotate(-90 196 41.9)">1</text>
<text x="207.5" y="41.9" transform="rotate(-90 207.5 41.9)">1</text>
<text x="218.9" y="41.9" transform="rotate(-90 218.9 41.9)">1</text>
</g>
</svg>
